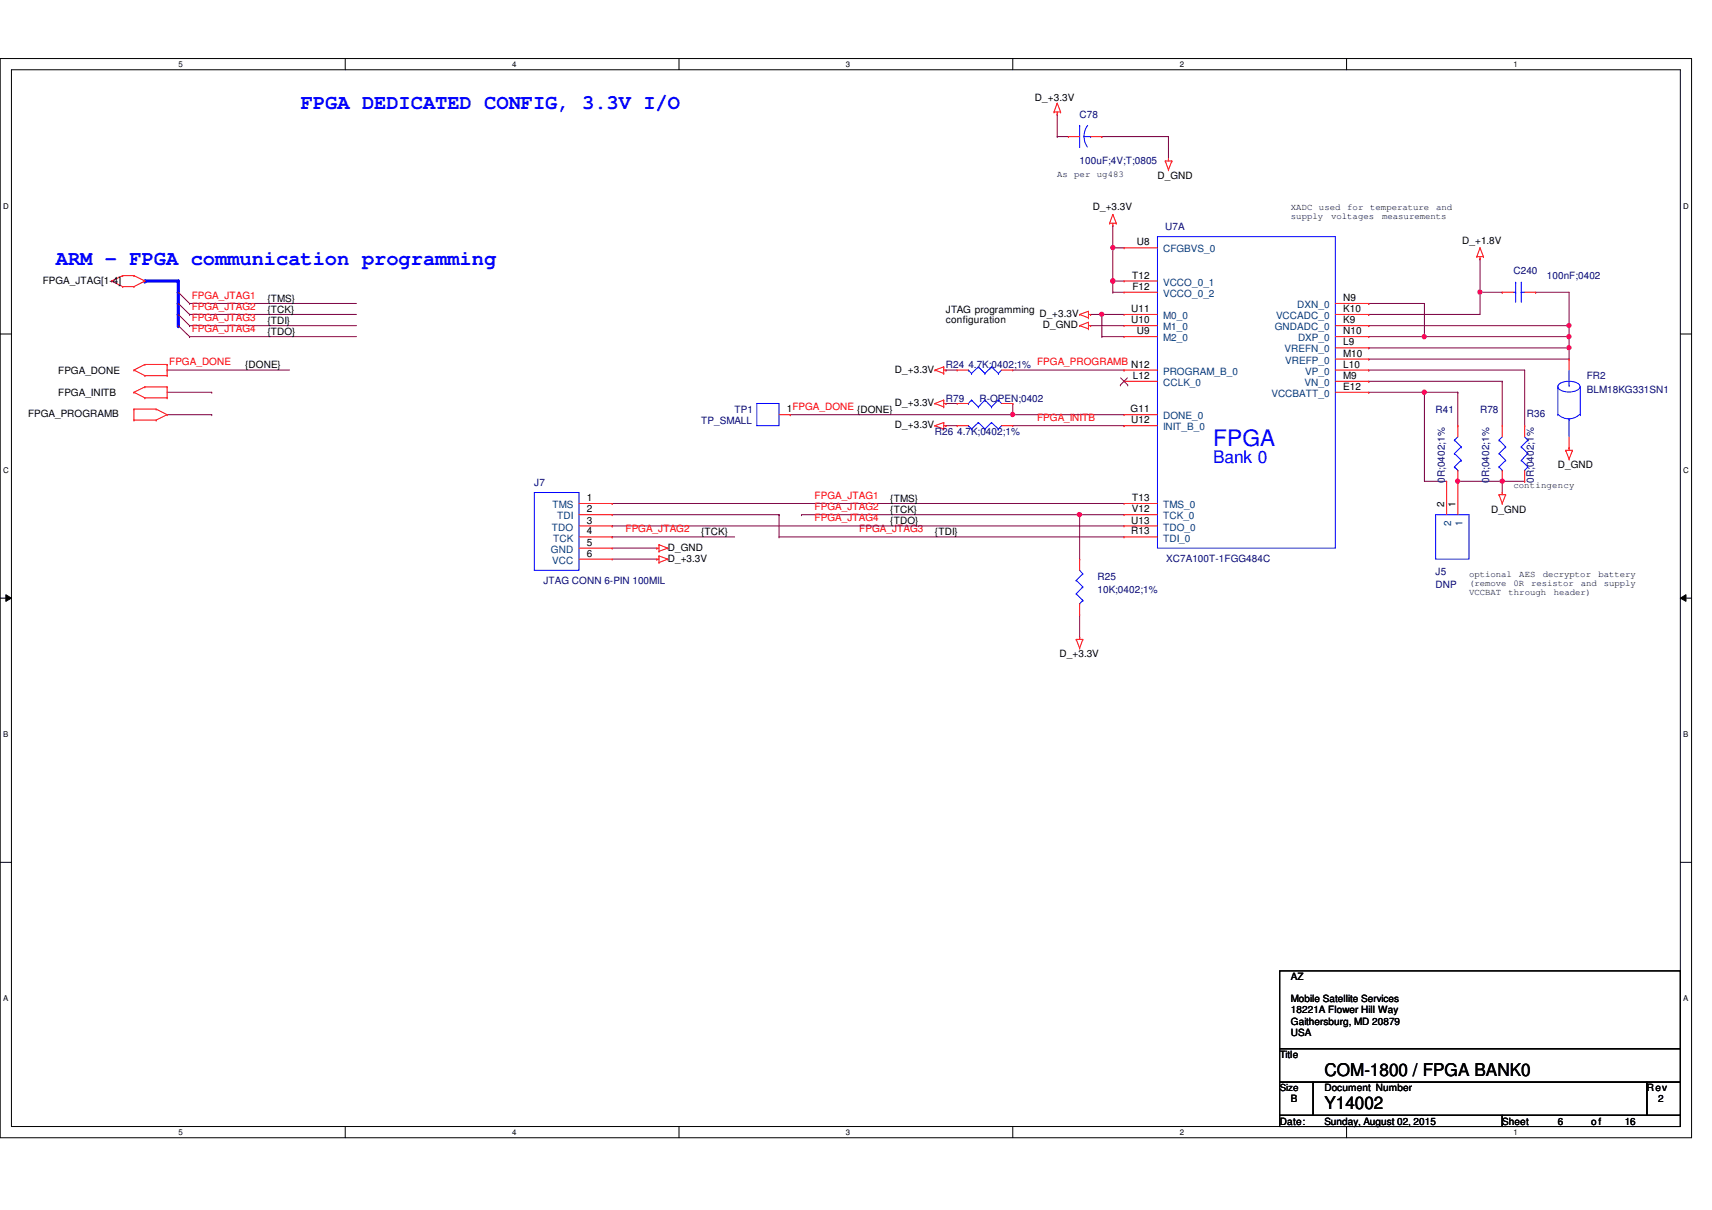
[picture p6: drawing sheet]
<svg xmlns="http://www.w3.org/2000/svg" width="297mm" height="210mm" viewBox="0 0 297 210" stroke-linecap="round" stroke-linejoin="round" font-family="sans-serif">
<path d="M0 10.2h293.5v187.2h-293.5zM2 12.1h289.5v183.4h-289.5z" fill="none" stroke="#000" stroke-width=".17"/>
<g fill="#fff">
<path d="M30.9 10.4h.8v1.5h-.8z"/>
<path d="M30.9 195.7h.8v1.5h-.8z"/>
</g>
<path d="M59.9 10.2v1.9M59.9 195.5v1.9" fill="none" stroke="#000" stroke-width=".17"/>
<g fill="#fff">
<path d="M88.9 10.4h.7v1.5h-.7z"/>
<path d="M88.9 195.7h.7v1.5h-.7z"/>
</g>
<path d="M117.8 10.2v1.9M117.8 195.5v1.9" fill="none" stroke="#000" stroke-width=".17"/>
<g fill="#fff">
<path d="M146.8 10.4h.7v1.5h-.7z"/>
<path d="M146.8 195.7h.7v1.5h-.7z"/>
</g>
<path d="M175.7 10.2v1.9M175.7 195.5v1.9" fill="none" stroke="#000" stroke-width=".17"/>
<g fill="#fff">
<path d="M204.7 10.4h.7v1.5h-.7z"/>
<path d="M204.7 195.7h.7v1.5h-.7z"/>
</g>
<path d="M233.6 10.2v1.9M233.6 195.5v1.9" fill="none" stroke="#000" stroke-width=".17"/>
<g fill="#fff">
<path d="M262.6 10.4h.8v1.5h-.8z"/>
<path d="M262.6 195.7h.8v1.5h-.8z"/>
<path d="M.5 35h1v1.5h-1z"/>
<path d="M292.1 35h.9v1.5h-.9z"/>
<path d="M.5 80.9h1v1.5h-1z"/>
<path d="M292.1 80.9h.9v1.5h-.9z"/>
</g>
<path d="M0 58h2M291.5 58h2" fill="none" stroke="#000" stroke-width=".17"/>
<g fill="#fff">
<path d="M.5 126.7h.9v1.5h-.9z"/>
<path d="M292.1 126.7h.8v1.5h-.8z"/>
</g>
<path d="M0 103.8h2M1 103.2l1 .6-1 .6zM291.5 103.8l1-.6v1.2zM291.5 103.8h2" fill="none" stroke="#000" stroke-width=".17"/>
<path d="M1 103.2l1 .6-1 .6zM291.5 103.8l1-.6v1.2z" fill="#000"/>
<g fill="#fff">
<path d="M.5 172.6h.9v1.5h-.9z"/>
<path d="M292.1 172.6h.8v1.5h-.8z"/>
</g>
<path d="M0 149.6h2M291.5 149.6h2" fill="none" stroke="#000" stroke-width=".17"/>
<path d="M193.1 48.8h.1M193.1 48.8h1.9" fill="none" stroke="#800040" stroke-width=".17"/>
<circle cx="193.1" cy="48.8" r=".38" fill="#f0f"/>
<circle cx="193.1" cy="48.8" r=".38" fill="none" stroke="#f0f" stroke-width=".17"/>
<path d="M193.1 50.7h.1M193.1 43h.1M193.1 50.7h1.9M193.1 43v5.8" fill="none" stroke="#800040" stroke-width=".17"/>
<circle cx="193.1" cy="48.8" r=".38" fill="#f0f"/>
<circle cx="193.1" cy="48.8" r=".38" fill="none" stroke="#f0f" stroke-width=".17"/>
<circle cx="193.1" cy="43" r=".38" fill="#f0f"/>
<circle cx="193.1" cy="43" r=".38" fill="none" stroke="#f0f" stroke-width=".17"/>
<g fill="none" stroke="#800040" stroke-width=".17">
<path d="M193.1 39.1h.1M193.1 39.1v3.9M189.2 54.6h.1M189.2 54.6h2M193.1 48.8h.1M193.1 43h.1M193.1 48.8v1.9M193.1 43h1.9M237.5 56.5h.1M237.5 54.6h.1M237.5 54.6h19.3M237.5 56.5h34.7v1.9"/>
<path d="M272.2 58.4h.1M164.1 73.9h.1M164.1 73.9h2M237.5 68.1h.1M237.5 68.1h9.6M187.3 97h.1M187.3 89.3h.1M187.3 89.3v7.7M187.3 89.3h7.7M187.3 110.6h.1M187.3 106.7v3.9"/>
</g>
<circle cx="272.2" cy="56.5" r=".37" fill="#f0f"/>
<circle cx="272.2" cy="56.5" r=".37" fill="none" stroke="#f0f" stroke-width=".17"/>
<circle cx="272.2" cy="58.4" r=".38" fill="#f0f"/>
<circle cx="272.2" cy="58.4" r=".38" fill="none" stroke="#f0f" stroke-width=".17"/>
<path d="M256.8 50.7h.1M256.8 50.7v3.9M256.8 50.7h3.8M260.6 50.7h.1M266.4 50.7h.1M266.4 50.7h5.8v5.8M272.2 56.5h.1M237.5 60.4h.1M237.5 62.3h.1M237.5 60.4h34.7v1.9M237.5 62.3h34.7M272.2 62.3h.1" fill="none" stroke="#800040" stroke-width=".17"/>
<circle cx="256.8" cy="50.7" r=".37" fill="#f0f"/>
<circle cx="256.8" cy="50.7" r=".37" fill="none" stroke="#f0f" stroke-width=".17"/>
<path d="M256.8 44.9h.1M256.8 44.9v5.8M260.6 83.5h.1M260.6 83.5v2" fill="none" stroke="#800040" stroke-width=".17"/>
<circle cx="260.7" cy="83.5" r=".37" fill="#f0f"/>
<circle cx="260.7" cy="83.5" r=".37" fill="none" stroke="#f0f" stroke-width=".17"/>
<g fill="none" stroke="#800040" stroke-width=".17">
<path d="M183.4 19.8h.1M183.4 19.8v3.9M183.4 23.7h.1M183.4 23.7h2M191.2 23.7h.1M191.2 23.7h11.5M202.7 23.7h.1M202.7 23.7v3.9M272.2 58.4v2M237.5 66.2h.1M237.5 64.2h.1M237.5 66.2h23.1"/>
<path d="M237.5 64.2h27v9.7M260.6 66.2h.1M260.6 66.2v7.7M264.5 73.9h.1M272.2 60.4h.1M260.6 83.5h3.9M264.5 83.5h.1"/>
</g>
<circle cx="272.2" cy="60.3" r=".37" fill="#f0f"/>
<circle cx="272.2" cy="60.3" r=".37" fill="none" stroke="#f0f" stroke-width=".17"/>
<path d="M237.5 52.7h.1M237.5 52.7h9.6v5.7M247.1 58.4h.1M175.7 72h.1M175.7 72h19.3" fill="none" stroke="#800040" stroke-width=".17"/>
<circle cx="175.7" cy="71.9" r=".38" fill="#f0f"/>
<circle cx="175.7" cy="71.9" r=".38" fill="none" stroke="#f0f" stroke-width=".17"/>
<path d="M237.5 58.4h9.6M247.1 58.4h.1" fill="none" stroke="#800040" stroke-width=".17"/>
<circle cx="247.1" cy="58.4" r=".38" fill="#f0f"/>
<circle cx="247.1" cy="58.4" r=".38" fill="none" stroke="#f0f" stroke-width=".17"/>
<path d="M247.1 58.4h25.1M272.2 58.4h.1M106.2 87.4h.1M106.2 87.4h88.8M139.1 89.3h.1M139.1 89.3h48.2" fill="none" stroke="#800040" stroke-width=".17"/>
<circle cx="187.3" cy="89.3" r=".37" fill="#f0f"/>
<circle cx="187.3" cy="89.3" r=".37" fill="none" stroke="#f0f" stroke-width=".17"/>
<g fill="none" stroke="#800040" stroke-width=".17">
<path d="M32.9 52.7h.1M32.9 54.6h.1M32.9 56.5h.1M32.9 58.4h.1M32.9 52.7h28.9M32.9 54.6h28.9M32.9 56.5h28.9M32.9 58.4h28.9M29 64.2h.1M29 64.2h21.2M106.2 91.3h.1M106.2 91.3h88.8"/>
<path d="M135.2 93.2h.1M135.2 93.2h59.8"/>
</g>
<path d="M25.1 48.8h5.8" fill="none" stroke="#00f" stroke-width=".55"/>
<circle cx="25.1" cy="48.8" r=".28" fill="#00f"/>
<path d="M30.9 48.8v1.9" fill="none" stroke="#00f" stroke-width=".55"/>
<circle cx="30.9" cy="50.7" r=".28" fill="#00f"/>
<path d="M30.9 50.7v2" fill="none" stroke="#00f" stroke-width=".55"/>
<circle cx="30.9" cy="52.7" r=".28" fill="#00f"/>
<path d="M30.9 52.7v1.9" fill="none" stroke="#00f" stroke-width=".55"/>
<circle cx="30.9" cy="54.6" r=".28" fill="#00f"/>
<path d="M30.9 54.6v1.9" fill="none" stroke="#00f" stroke-width=".55"/>
<circle cx="30.9" cy="56.5" r=".28" fill="#00f"/>
<path d="M191.2 58.4h.1M191.2 54.6h.1M191.2 58.4h3.8M191.2 54.6v3.8" fill="none" stroke="#800040" stroke-width=".17"/>
<circle cx="191.1" cy="54.5" r=".37" fill="#f0f"/>
<circle cx="191.1" cy="54.5" r=".37" fill="none" stroke="#f0f" stroke-width=".17"/>
<g fill="none" stroke="#800040" stroke-width=".17">
<path d="M189.2 56.5h.1M189.2 56.5h5.8M191.2 54.6h.1M191.2 54.6h3.8M137.1 72h.1M164.1 64.2h.1M164.1 70h.1M164.1 64.2h2M164.1 70h2M175.7 70h.1M175.7 64.2h19.3M175.7 70v2h-38.6"/>
<path d="M175.7 73.9h19.3M195 64.2h.1M195 73.9h.1M247.1 68.1h.1M247.1 68.1v15.4"/>
</g>
<circle cx="247.1" cy="68.1" r=".38" fill="#f0f"/>
<circle cx="247.1" cy="68.1" r=".38" fill="none" stroke="#f0f" stroke-width=".17"/>
<path d="M252.9 83.5h.1M252.9 83.5h7.7" fill="none" stroke="#800040" stroke-width=".17"/>
<circle cx="252.9" cy="83.5" r=".37" fill="#f0f"/>
<circle cx="252.9" cy="83.5" r=".37" fill="none" stroke="#f0f" stroke-width=".17"/>
<g fill="none" stroke="#800040" stroke-width=".17">
<path d="M30.9 56.5h.1M30.9 50.7h.1M30.9 52.7h.1M30.9 54.6h.1M30.9 56.5l2 1.9M30.9 50.7l2 2M30.9 52.7l2 1.9M30.9 54.6l2 1.9M29 68.1h7.7M29 72h7.7M36.7 68.1h.1M36.7 72h.1"/>
<path d="M247.1 68.1h5.8M252.9 68.1h.1M252.9 73.9h.1M252.9 68.1v5.8M106.2 93.2h.1M106.2 89.3h29M106.2 93.2h21.3M106.2 95.1h7.8M106.2 97h7.8M114 95.1h.1M114 97h.1M135.2 89.3h.1"/>
<path d="M135.2 89.3v3.9M247.1 83.5h3.9M251 83.5h.1"/>
</g>
<g fill="none" stroke="#f00" stroke-width=".17">
<path d="M182.9 19.4h.1M182.9 19.4h1.1M183.4 19.8h.1M183.4 17.9h.1M183.4 19.4v.4M183.4 17.9l-.5 1.5M183.4 17.9l.6 1.5M184 19.4h.1M185.4 23.7h.1M185.4 23.7h1.9M189.2 23.7h2M191.2 23.7h.1"/>
<path d="M192.5 38.7h.1M192.5 38.7h1.2M193.1 39.1h.1M193.1 37.2h.1M193.1 38.7v.4M193.1 37.2l-.6 1.5M193.1 37.2l.6 1.5M193.7 38.7h.1M202.2 27.9h.1M202.2 27.9h1.1M202.2 27.9l.5 1.6M202.7 27.6h.1"/>
<path d="M202.7 29.5h.1M202.7 27.6v.3M203.3 27.9h.1M203.3 27.9l-.6 1.6M19.3 48.8h.1M19.3 48.8l2 .9M21.3 47.8h.1M21.3 49.7h.1M21.3 47.8l-2 1M21.3 47.8h1.9M21.3 49.7h1.9M23.2 47.8h.1"/>
<path d="M23.2 49.7h.1M23.2 47.8l1.9 1M25.1 48.8h.1M25.1 48.8l-1.9 .9M187.3 56.5h.1M187.3 54.6h.1M187.3 56.5l1.5 .6M187.3 54.6l1.5 .6M188.8 55.9h.1M188.8 57.1h.1M188.8 55.2h.1M188.8 54h.1"/>
<path d="M188.8 54v1.2M188.8 55.9v1.2M188.8 56.5h.4M188.8 55.9l-1.5 .6M188.8 54.6h.4M188.8 54l-1.5 .6M189.2 56.5h.1M189.2 54.6h.1M195 43h.1M195 58.4h.1M195 54.6h.1M195 56.5h.1"/>
<path d="M195 48.8h.1M195 50.7h.1M195 56.5h5.8M195 54.6h5.8M195 58.4h5.8M195 43h5.8M195 48.8h5.8M195 50.7h5.8M231.7 56.5h5.8M231.7 54.6h5.8M231.7 52.7h5.8M231.7 58.4h5.8"/>
<path d="M237.5 52.7h.1M237.5 54.6h.1M237.5 56.5h.1M237.5 58.4h.1M256.2 44.5h.1M256.2 44.5h1.2M256.8 44.9h.1M256.8 43h.1M256.8 44.5v.4M256.8 43l.6 1.5M256.8 43l-.6 1.5M257.4 44.5h.1"/>
<path d="M260.6 50.7h.1M260.6 50.7h2M264.5 50.7h1.9M266.4 50.7h.1M23.2 64.2h.1M23.2 68.1h.1M23.2 72.9h.1M23.2 71h.1M23.2 64.2l1.9 1M23.2 68.1l1.9 .9M23.2 72.9h3.9M23.2 71v1.9"/>
<path d="M23.2 71h3.9M25.1 63.2h.1M25.1 65.2h.1M25.1 67.1h.1M25.1 69h.1M25.1 63.2l-1.9 1M25.1 63.2h3.9M25.1 65.2h3.9M25.1 67.1l-1.9 1M25.1 67.1h3.9M25.1 69h3.9M27.1 72.9h.1"/>
<path d="M27.1 71h.1M27.1 71l1.9 1M29 63.2h.1M29 65.2h.1M29 67.1h.1M29 69h.1M29 72h.1M29 63.2v2M29 67.1v1.9M29 72l-1.9 .9M135.2 72h1.9M137.1 72h.1"/>
<path d="M162.2 73.9h.1M162.2 64.2h.1M162.2 70h.1M162.2 73.9l1.5 .6M162.2 64.2l1.5 .6M162.2 70l1.5 .6M163.7 73.3h.1M163.7 74.5h.1M163.7 63.7h.1M163.7 64.8h.1M163.7 70.6h.1M163.7 69.4h.1"/>
<path d="M163.7 63.7v1.1M163.7 69.4v1.2M163.7 73.3v1.2M163.7 73.9h.4M163.7 73.3l-1.5 .6M163.7 64.2h.4M163.7 63.7l-1.5 .5M163.7 70h.4M163.7 69.4l-1.5 .6M164.1 73.9h.1M164.1 64.2h.1M164.1 70h.1"/>
<path d="M166.1 64.2h.1M166.1 70h.1M166.1 73.9h.1M166.1 73.9h1.9M166.1 64.2h1.9M166.1 70h1.9M173.8 73.9h1.9M173.8 64.2h1.9M173.8 70h1.9M175.7 64.2h.1M175.7 70h.1M175.7 73.9h.1"/>
<path d="M195 66.2h.1M195 73.9h.1M195 64.2h.1M195 72h.1M195 73.9h5.8M195 64.2h5.8M195 72h5.8M195 66.2h5.8M231.7 64.2h5.8M231.7 60.4h5.8M231.7 62.3h5.8M231.7 66.2h5.8"/>
<path d="M231.7 68.1h5.8M237.5 60.4h.1M237.5 62.3h.1M237.5 64.2h.1M237.5 66.2h.1M237.5 68.1h.1M252.9 73.9h.1M252.9 73.9v1.9M260.6 73.9h.1M260.6 73.9v1.9M264.5 73.9h.1M264.5 73.9v1.9"/>
<path d="M271.6 78.1h.1M271.6 78.1h1.2M271.6 78.1l.6 1.6M272.2 77.7h.1M272.2 79.7h.1M272.2 62.3h.1M272.2 62.3v1.9M272.2 75.8v2.3M272.8 78.1h.1M272.8 78.1l-.6 1.6M100.5 95.1h5.7M100.5 97h5.7"/>
<path d="M100.5 89.3h5.7M100.5 87.4h5.7M100.5 91.3h5.7M100.5 93.2h5.7M106.2 87.4h.1M106.2 89.3h.1M106.2 91.3h.1M106.2 93.2h.1M106.2 95.1h.1M106.2 97h.1M114 95.1h.1M114 97h.1"/>
<path d="M114 95.1h.3M114 97h.3M114.3 95.7h.1M114.3 94.5h.1M114.3 96.5h.1M114.3 97.6h.1M114.3 94.5v1.2M114.3 96.5v1.1M114.3 94.5l1.6 .6M114.3 96.5l1.6 .5M115.9 95.1h.1M115.9 97h.1"/>
<path d="M115.9 95.1l-1.6 .6M115.9 97l-1.6 .6M187.3 97h.1M187.3 97v2M195 89.3h.1M195 87.4h.1M195 91.3h.1M195 93.2h.1M195 89.3h5.8M195 87.4h5.8M195 91.3h5.8M195 93.2h5.8"/>
<path d="M251 83.5h.1M251 83.5v5.8M252.9 83.5h.1M252.9 81.6v7.7M260.1 85.9h.1M260.1 85.9h1.1M260.1 85.9l.5 1.5M260.6 85.5h.1M260.6 87.4h.1M260.6 83.5h.1M260.6 81.6v1.9M260.6 85.5v.4"/>
<path d="M261.2 85.9h.1M261.2 85.9l-.6 1.5M264.5 83.5h.1M264.5 81.6v1.9M186.7 111h.1M186.7 111h1.2M186.7 111l.6 1.5M187.3 110.6h.1M187.3 112.5h.1M187.3 106.7h.1M187.3 104.8v1.9M187.3 110.6v.4"/>
<path d="M187.9 111h.1M187.9 111l-.6 1.5"/>
</g>
<path d="M222 168.5h69.5v13.5h-69.5zM222 182h69.5v5.8h-69.5zM222 187.8h5.8v5.7h-5.8zM222 193.5h38.6v2h-38.6zM227.8 187.8h57.9v5.7h-57.9zM260.6 193.5h30.9v2h-30.9zM285.7 187.8h5.8v5.7h-5.8z" fill="none" stroke="#000" stroke-width=".17"/>
<g fill="none" stroke="#00f" stroke-width=".17">
<path d="M187.3 21.8h.1M187.3 21.8v3.8M188.1 23.7h1.1M188.7 21.8a3.2 3.2 0 0 0 0 3.7M189.2 23.7h.1M200.8 41.1h30.9v54h-30.9zM262.6 50.7h.4M263 50.7h.1M263 49h.1M263 49v3.5M263.9 49h.1M263.9 50.7h.1"/>
<path d="M263.9 50.7h.6M263.9 49v3.5M131.3 70h3.9v3.9h-3.9zM168 64.2h.1M168 70h.1M168 73.9h.1M168 64.2l.6 .6M168 73.9l.6 .6M168.6 64.8h.1M168.6 69.4h.1M168.6 74.5h.1M168.6 69.4l1.2 1.2"/>
<path d="M168.6 69.4l-.6 .6M169.8 63.7h.1M169.8 70.6h.1M169.8 73.3h.1M169.8 63.7l1.1 1.1M169.8 63.7l-1.2 1.1M169.8 73.3l1.1 1.2M169.8 73.3l-1.2 1.2M170.9 64.8h.1M170.9 69.4h.1M170.9 74.5h.1M170.9 69.4l1.1 1.2"/>
<path d="M170.9 69.4l-1.1 1.2M172 63.7h.1M172 70.6h.1M172 73.3h.1M172 63.7l1.2 1.1M172 63.7l-1.1 1.1M172 73.3l1.2 1.2M172 73.3l-1.1 1.2M173.2 64.8h.1M173.2 69.4h.1M173.2 74.5h.1M173.2 69.4l.6 .6"/>
<path d="M173.2 69.4l-1.2 1.2M173.8 64.2l-.6 .6M173.8 73.9l-.6 .6M252.3 76.4h.1M252.3 78.7h.1M252.3 76.4l1.2 1.2M252.3 78.7l1.2 1.2M252.9 75.8l-.6 .6M253.5 77.6h.1M253.5 79.9h.1M253.5 77.6l-1.2 1.1M253.5 79.9l-1.2 1.1"/>
<path d="M260.1 76.4h.1M260.1 78.7h.1M260.1 76.4l1.1 1.2M260.1 78.7l1.1 1.2M260.6 75.8l-.5 .6M261.2 77.6h.1M261.2 79.9h.1M261.2 77.6l-1.1 1.1M261.2 79.9l-1.1 1.1M263.9 77.6h.1M263.9 79.9h.1M263.9 77.6l1.2 1.1"/>
<path d="M263.9 79.9l1.2 1.1M264.5 75.8l.6 .6M265.1 76.4h.1M265.1 78.7h.1M265.1 76.4l-1.2 1.2M265.1 78.7l-1.2 1.2M270.3 71.9a2.66 2.66 0 0 0 3.8 0M270.3 72h.1M270.3 67.1v4.9M270.4 66.8a2.99 2.99 0 0 1 3.6 0l.1 .3a1.37 1.37 0 0 1-1.3 .9 2.82 2.82 0 0 1-2.4-.6l-.1-.3zM272.2 66.9h.1M272.2 72.7h.1"/>
<path d="M272.2 64.2v2.7M272.2 72.7v3.1M274.2 72h.1M274.2 67.1v4.9M92.7 85.5h7.8v13.5h-7.8zM187.3 99l.6 .6M187.9 99.6h.1M187.9 99.6l-1.2 1.1M249.1 89.3h5.8v7.7h-5.8zM252.3 81h.1M252.3 81l.6 .6M252.9 81.6h.1"/>
<path d="M260.1 81h.1M260.1 81l.5 .6M260.6 81.6h.1M264.5 81.6h.1M265.1 81h.1M265.1 81l-.6 .6M186.7 100.7h.1M186.7 103h.1M186.7 100.7l1.2 1.2M186.7 103l1.2 1.2M187.3 104.8h.1M187.9 101.9h.1"/>
<path d="M187.9 104.2h.1M187.9 101.9l-1.2 1.1M187.9 104.2l-.6 .6"/>
</g>
<path d="M194.4 66.8h.1M194.4 65.6l1.3 1.2M195.6 65.6l-1.2 1.2M195.7 66.8h.1" fill="none" stroke="#804000" stroke-width=".17"/>
<circle cx="193.1" cy="48.8" r=".38" fill="#f0f"/>
<circle cx="193.1" cy="48.8" r=".38" fill="none" stroke="#f0f" stroke-width=".17"/>
<circle cx="193.1" cy="48.8" r=".38" fill="#f0f"/>
<circle cx="193.1" cy="48.8" r=".38" fill="none" stroke="#f0f" stroke-width=".17"/>
<circle cx="193.1" cy="43" r=".38" fill="#f0f"/>
<circle cx="193.1" cy="43" r=".38" fill="none" stroke="#f0f" stroke-width=".17"/>
<circle cx="272.2" cy="56.5" r=".37" fill="#f0f"/>
<circle cx="272.2" cy="56.5" r=".37" fill="none" stroke="#f0f" stroke-width=".17"/>
<circle cx="272.2" cy="58.4" r=".38" fill="#f0f"/>
<circle cx="272.2" cy="58.4" r=".38" fill="none" stroke="#f0f" stroke-width=".17"/>
<circle cx="256.8" cy="50.7" r=".37" fill="#f0f"/>
<circle cx="256.8" cy="50.7" r=".37" fill="none" stroke="#f0f" stroke-width=".17"/>
<circle cx="260.7" cy="83.5" r=".37" fill="#f0f"/>
<circle cx="260.7" cy="83.5" r=".37" fill="none" stroke="#f0f" stroke-width=".17"/>
<circle cx="272.2" cy="60.3" r=".37" fill="#f0f"/>
<circle cx="272.2" cy="60.3" r=".37" fill="none" stroke="#f0f" stroke-width=".17"/>
<circle cx="175.7" cy="71.9" r=".38" fill="#f0f"/>
<circle cx="175.7" cy="71.9" r=".38" fill="none" stroke="#f0f" stroke-width=".17"/>
<circle cx="247.1" cy="58.4" r=".38" fill="#f0f"/>
<circle cx="247.1" cy="58.4" r=".38" fill="none" stroke="#f0f" stroke-width=".17"/>
<circle cx="187.3" cy="89.3" r=".37" fill="#f0f"/>
<circle cx="187.3" cy="89.3" r=".37" fill="none" stroke="#f0f" stroke-width=".17"/>
<circle cx="191.1" cy="54.5" r=".37" fill="#f0f"/>
<circle cx="191.1" cy="54.5" r=".37" fill="none" stroke="#f0f" stroke-width=".17"/>
<circle cx="247.1" cy="68.1" r=".38" fill="#f0f"/>
<circle cx="247.1" cy="68.1" r=".38" fill="none" stroke="#f0f" stroke-width=".17"/>
<circle cx="252.9" cy="83.5" r=".37" fill="#f0f"/>
<circle cx="252.9" cy="83.5" r=".37" fill="none" stroke="#f0f" stroke-width=".17"/>
<text font-size="3.9" fill="#00f" x="210.5" y="77.4">FPGA</text>
<g font-size="3.6" fill="#00f">
<text x="52.2" y="18.9">FPGA DEDICATED CONFIG, 3.3V I/O</text>
<text x="9.7" y="45.9">ARM - FPGA communication programming</text>
</g>
<text font-size="3" fill="#00f" x="210.5" y="80.4">Bank 0</text>
<g font-size="3">
<text x="229.8" y="186.6">COM-1800 / FPGA BANK0</text>
<text x="229.8" y="192.4">Y14002</text>
</g>
<g font-size="1.7">
<text x="179.6" y="17.6">D_+3.3V</text>
<text x="200.8" y="31.1">D_GND</text>
<text x="189.6" y="36.5">D_+3.3V</text>
<text x="197.2" y="42.6">U8</text>
<text x="253.7" y="42.3">D_+1.8V</text>
<text x="7.4" y="49.2">FPGA_JTAG[1-4]</text>
<text x="46.4" y="52.3">{TMS}</text>
<text x="196.4" y="48.3">T12</text>
<text x="196.5" y="50.3">F12</text>
<text x="233" y="52.2">N9</text>
<text x="46.4" y="54.3">{TCK}</text>
<text x="46.4" y="56.2">{TDI}</text>
<text x="46.4" y="58.1">{TDO}</text>
<text x="164.1" y="54.3">JTAG programming</text>
<text x="164.1" y="56">configuration</text>
<text x="180.3" y="55">D_+3.3V</text>
<text x="180.9" y="56.9">D_GND</text>
<text x="196.3" y="54.1">U11</text>
<text x="196.3" y="56.1">U10</text>
<text x="197.2" y="58">U9</text>
<text x="233" y="54.1">K10</text>
<text x="233" y="56.1">K9</text>
<text x="233" y="58">N10</text>
<text x="233" y="59.9">L9</text>
<text x="10.1" y="64.9">FPGA_DONE</text>
<text x="42.5" y="63.9">{DONE}</text>
<text x="155.3" y="64.7">D_+3.3V</text>
<text x="196.6" y="65.7">L12</text>
<text x="233" y="61.9">M10</text>
<text x="233" y="63.8">L10</text>
<text x="233" y="65.7">M9</text>
<text x="10.1" y="68.7">FPGA_INITB</text>
<text x="136.5" y="71.5">1FPGA_DONE {DONE}</text>
<text x="155.3" y="70.5">D_+3.3V</text>
<text x="196.2" y="71.5">G11</text>
<text x="233" y="67.6">E12</text>
<text x="4.9" y="72.4">FPGA_PROGRAMB</text>
<text x="155.3" y="74.3">D_+3.3V</text>
<text x="196.3" y="73.4">U12</text>
<text x="270.3" y="81.3">D_GND</text>
<text x="101.8" y="87">1</text>
<text x="101.8" y="88.9">2</text>
<text x="154.5" y="87.1">{TMS}</text>
<text x="154.5" y="89">{TCK}</text>
<text x="196.4" y="88.9">V12</text>
<text x="196.4" y="87">T13</text>
<text x="250.6" y="88" transform="rotate(-90 250.6 88)">2</text>
<text x="252.5" y="88" transform="rotate(-90 252.5 88)">1</text>
<text x="258.7" y="89">D_GND</text>
<text x="101.8" y="90.8">3</text>
<text x="101.8" y="92.8">4</text>
<text x="101.8" y="94.7">5</text>
<text x="115.9" y="95.5">D_GND</text>
<text x="121.7" y="92.9">{TCK}</text>
<text x="154.5" y="90.9">{TDO}</text>
<text x="162.2" y="92.9">{TDI}</text>
<text x="196.3" y="90.8">U13</text>
<text x="196.3" y="92.8">R13</text>
<text x="101.8" y="96.6">6</text>
<text x="115.9" y="97.5">D_+3.3V</text>
<text x="183.9" y="114.1">D_+3.3V</text>
<text x="224" y="170.1">AZ</text>
<text x="224" y="173.9">Mobile Satellite Services</text>
<text x="224" y="175.9">18221A Flower Hill Way</text>
<text x="224" y="177.8">Gaithersburg, MD 20879</text>
<text x="224" y="179.7">USA</text>
<text x="222" y="183.6">Title</text>
<text x="222" y="189.3">Size</text>
<text x="224" y="191.3">B</text>
<text x="229.8" y="189.4">Document Number</text>
<text x="285.7" y="189.4">Rev</text>
<text x="287.7" y="191.3">2</text>
<text x="222" y="195.2">Date:</text>
<text x="229.8" y="195.2">Sunday, August 02, 2015</text>
<text x="260.6" y="195.2">Sheet</text>
<text x="270.3" y="195.2">6</text>
<text x="276.1" y="195.2">of</text>
<text x="281.9" y="195.2">16</text>
</g>
<g font-size="1.7" fill="#000080">
<text x="187.3" y="20.5">C78</text>
<text x="187.3" y="28.4">100uF;4V;T;0805</text>
<text x="202.2" y="40">U7A</text>
<text x="262.6" y="47.5">C240</text>
<text x="268.4" y="48.5">100nF;0402</text>
<text x="164.1" y="63.9">R24 4.7K;0402;1%</text>
<text x="275.3" y="65.8">FR2</text>
<text x="127.5" y="71.6">TP1</text>
<text x="164.1" y="69.7">R79</text>
<text x="169.9" y="69.7">R-OPEN;0402</text>
<text x="249.1" y="71.6">R41</text>
<text x="256.8" y="71.6">R78</text>
<text x="275.3" y="68.2">BLM18KG331SN1</text>
<text x="121.7" y="73.6">TP_SMALL</text>
<text x="162.2" y="75.5">R26 4.7K;0402;1%</text>
<text x="264.9" y="72.4">R36</text>
<text x="250.7" y="83.7" transform="rotate(-90 250.7 83.7)">0R;0402;1%</text>
<text x="258.4" y="83.7" transform="rotate(-90 258.4 83.7)">0R;0402;1%</text>
<text x="266.1" y="83.7" transform="rotate(-90 266.1 83.7)">0R;0402;1%</text>
<text x="92.7" y="84.4">J7</text>
<text x="94.3" y="101.3">JTAG CONN 6-PIN 100MIL</text>
<text x="190.4" y="100.6">R25</text>
<text x="202.4" y="97.5">XC7A100T-1FGG484C</text>
<text x="249.1" y="99.8">J5</text>
<text x="190.4" y="102.9">10K;0402;1%</text>
<text x="249.1" y="102.1">DNP</text>
</g>
<g font-size="1.7" fill="#004080">
<text x="201.8" y="43.8">CFGBVS_0</text>
<text x="201.8" y="49.6">VCCO_0_1</text>
<text x="201.8" y="51.5">VCCO_0_2</text>
<text x="225.1" y="53.5">DXN_0</text>
<text x="201.8" y="59.2">M2_0</text>
<text x="201.8" y="55.4">M0_0</text>
<text x="201.8" y="57.3">M1_0</text>
<text x="221.2" y="57.3">GNDADC_0</text>
<text x="221.4" y="55.4">VCCADC_0</text>
<text x="225.2" y="59.2">DXP_0</text>
<text x="201.8" y="65">PROGRAM_B_0</text>
<text x="222.9" y="61.2">VREFN_0</text>
<text x="223" y="63.1">VREFP_0</text>
<text x="226.5" y="65">VP_0</text>
<text x="201.8" y="67">CCLK_0</text>
<text x="220.6" y="68.9">VCCBATT_0</text>
<text x="226.4" y="67">VN_0</text>
<text x="201.8" y="74.7">INIT_B_0</text>
<text x="201.8" y="72.8">DONE_0</text>
<text x="95.8" y="88.2">TMS</text>
<text x="201.8" y="88.2">TMS_0</text>
<text x="95.6" y="95.9">GND</text>
<text x="95.8" y="92.1">TDO</text>
<text x="96" y="94">TCK</text>
<text x="96.7" y="90.1">TDI</text>
<text x="201.8" y="90.1">TCK_0</text>
<text x="201.8" y="92.1">TDO_0</text>
<text x="201.8" y="94">TDI_0</text>
<text x="251.8" y="91.3" transform="rotate(-90 251.8 91.3)">2</text>
<text x="253.7" y="91.3" transform="rotate(-90 253.7 91.3)">1</text>
<text x="95.8" y="97.8">VCC</text>
</g>
<g font-size="1.7" fill="#f00">
<text x="33.3" y="51.9">FPGA_JTAG1</text>
<text x="33.3" y="53.8">FPGA_JTAG2</text>
<text x="33.3" y="55.7">FPGA_JTAG3</text>
<text x="33.3" y="57.6">FPGA_JTAG4</text>
<text x="29.4" y="63.4">FPGA_DONE</text>
<text x="180" y="63.4">FPGA_PROGRAMB N12</text>
<text x="180" y="73.1">FPGA_INITB</text>
<text x="141.3" y="86.6">FPGA_JTAG1</text>
<text x="141.3" y="88.5">FPGA_JTAG2</text>
<text x="108.5" y="92.4">FPGA_JTAG2</text>
<text x="141.3" y="90.5">FPGA_JTAG4</text>
<text x="149.1" y="92.4">FPGA_JTAG3</text>
</g>
<g font-size="1.6">
<text x="183.4" y="30.7">As per</text>
<text x="190.3" y="30.7">ug483</text>
<text x="224" y="36.5">XADC</text>
<text x="224" y="38.1">supply</text>
<text x="228.9" y="36.5">used</text>
<text x="231" y="38.1">voltages</text>
<text x="233.8" y="36.5">for</text>
<text x="237.7" y="36.5">temperature</text>
<text x="239.8" y="38.1">measurements</text>
<text x="249.2" y="36.5">and</text>
<text x="262.6" y="84.8">contingency</text>
<text x="254.9" y="100.2">optional</text>
<text x="254.9" y="101.8">(remove</text>
<text x="262.6" y="101.8">0R</text>
<text x="263.6" y="100.2">AES</text>
<text x="265.6" y="101.8">resistor</text>
<text x="267.7" y="100.2">decryptor</text>
<text x="274.3" y="101.8">and</text>
<text x="277.3" y="100.2">battery</text>
<text x="278.3" y="101.8">supply</text>
<text x="254.9" y="103.3">VCCBAT</text>
<text x="261.7" y="103.3">through</text>
<text x="269.6" y="103.3">header)</text>
</g>
<g font-size="1.4">
<text x="30.9" y="11.6">5</text>
<text x="88.9" y="11.6">4</text>
<text x="146.8" y="11.6">3</text>
<text x="204.7" y="11.6">2</text>
<text x="262.6" y="11.6">1</text>
<text x=".5" y="36.2">D</text>
<text x="292.1" y="36.2">D</text>
<text x=".5" y="82.1">C</text>
<text x="292.1" y="82.1">C</text>
<text x=".5" y="127.9">B</text>
<text x="292.1" y="127.9">B</text>
<text x=".5" y="173.8">A</text>
<text x="292.1" y="173.8">A</text>
<text x="30.9" y="196.9">5</text>
<text x="88.9" y="196.9">4</text>
<text x="146.8" y="196.9">3</text>
<text x="204.7" y="196.9">2</text>
<text x="262.6" y="196.9">1</text>
</g>
</svg>
